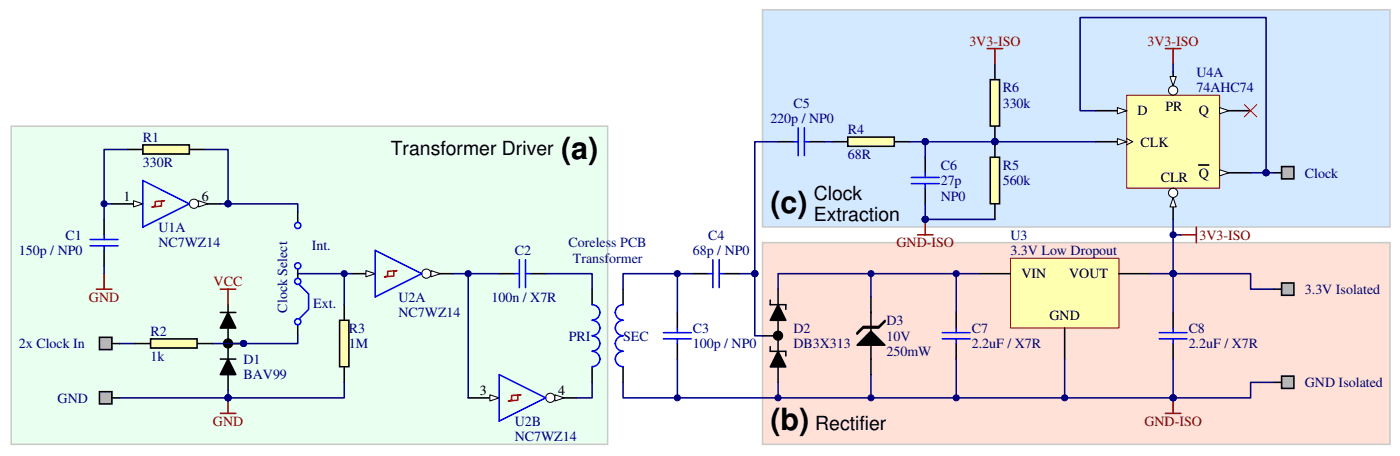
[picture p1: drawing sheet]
<svg xmlns="http://www.w3.org/2000/svg" width="379mm" height="123mm" viewBox="0 0 379 123" stroke-linecap="round" stroke-linejoin="round" font-family="sans-serif">
<path d="M3 34.1h161.5v85.9h-161.5z" fill-rule="evenodd" fill="#e9ffef"/>
<path d="M3 34.1h161.5v85.9h-161.5z" fill="none" stroke="#cacaca" stroke-width=".42"/>
<path d="M206.4 2.6h169.9v58.7h-169.9z" fill-rule="evenodd" fill="#d3e9ff"/>
<path d="M206.4 2.6h169.9v58.7h-169.9z" fill="none" stroke="#cacaca" stroke-width=".42"/>
<path d="M206.4 65.6h169.9v54.4h-169.9z" fill-rule="evenodd" fill="#ffe1d7"/>
<path d="M206.4 65.6h169.9v54.4h-169.9z" fill="none" stroke="#cacaca" stroke-width=".42"/>
<path d="M160.3 78.1v4.2M168.7 78.1v4.2M160.3 99.1v4.2M168.7 99.1v4.2M258.8 84.4v4.2M258.8 92.8v4.2" fill="none" stroke="#000" stroke-width=".42"/>
<path d="M160.3 82.3a2.08 2.08 0 0 1 2.1 2.1 2.11 2.11 0 0 1-2.1 2.1M160.3 86.5a2.07 2.07 0 0 1 2.1 2.1 2.11 2.11 0 0 1-2.1 2.1M160.3 90.7a2.08 2.08 0 0 1 2.1 2.1 2.11 2.11 0 0 1-2.1 2.1M160.3 94.9a2.08 2.08 0 0 1 2.1 2.1 2.09 2.09 0 0 1-2.1 2.1M168.7 94.9a2.08 2.08 0 0 0-2.1 2.1 2.09 2.09 0 0 0 2.1 2.1M168.7 90.7a2.08 2.08 0 0 0-2.1 2.1 2.11 2.11 0 0 0 2.1 2.1M168.7 86.5a2.07 2.07 0 0 0-2.1 2.1 2.11 2.11 0 0 0 2.1 2.1M168.7 82.3a2.08 2.08 0 0 0-2.1 2.1 2.11 2.11 0 0 0 2.1 2.1M255.1 91.5h7.5M255.1 89.9h7.5M258.8 88.6v1.3M258.8 91.5v1.3" fill="none" stroke="#00f" stroke-width=".42"/>
<path d="M258.8 73.9v10.5" fill="none" stroke="#000080" stroke-width=".42"/>
<circle cx="258.9" cy="73.9" r=".83" fill="#000080"/>
<circle cx="258.9" cy="73.9" r=".83" fill="none" stroke="#000080" stroke-width=".27"/>
<path d="M183.4 84.4v4.2M183.4 92.8v4.2" fill="none" stroke="#000" stroke-width=".42"/>
<path d="M179.6 89.9h7.5M179.6 91.5h7.5M183.4 88.6v1.3M183.4 91.5v1.3" fill="none" stroke="#00f" stroke-width=".42"/>
<path d="M273.5 69.8h29.4v18.8h-29.4z" fill="#ffffb0"/>
<path d="M273.5 69.8h29.4v18.8h-29.4z" fill="none" stroke="#800000" stroke-width=".27"/>
<path d="M265.1 73.9h8.4M302.9 73.9h8.4M288.2 88.6v8.4M317.6 84.4v4.2M317.6 92.8v4.2" fill="none" stroke="#000" stroke-width=".42"/>
<path d="M313.8 91.5h7.5M313.8 89.9h7.5M317.6 88.6v1.3M317.6 91.5v1.3" fill="none" stroke="#00f" stroke-width=".42"/>
<path d="M258.8 97v10.5" fill="none" stroke="#000080" stroke-width=".42"/>
<circle cx="258.9" cy="107.5" r=".83" fill="#000080"/>
<circle cx="258.9" cy="107.5" r=".83" fill="none" stroke="#000080" stroke-width=".27"/>
<path d="M183.4 73.9v10.5" fill="none" stroke="#000080" stroke-width=".42"/>
<circle cx="183.4" cy="73.9" r=".82" fill="#000080"/>
<circle cx="183.4" cy="73.9" r=".82" fill="none" stroke="#000080" stroke-width=".27"/>
<path d="M135.1 73.9h4.2M143.5 73.9h4.2M187.5 73.9h4.2M195.9 73.9h4.2M232 89.9l1.7-1.7h4.2l1.7-1.7v.4l-1.7 1.7h-4.2l-1.7 1.7zM235.8 89.5l3.8 3.7h-7.6zM235.8 80.2v21" fill="none" stroke="#000" stroke-width=".42"/>
<path d="M139.3 73.9h1.3M140.6 70.2v7.5M142.2 73.9h1.3M142.2 70.2v7.5M191.7 73.9h1.3M193 70.2v7.5M194.7 73.9h1.2M194.7 70.2v7.5" fill="none" stroke="#00f" stroke-width=".42"/>
<g fill="#000">
<path d="M235.8 89.5l3.8 3.7h-7.6z"/>
<path d="M232 89.9l1.7-1.7h4.2l1.7-1.7v.4l-1.7 1.7h-4.2l-1.7 1.7z" fill-rule="evenodd"/>
</g>
<path d="M235.8 101.2v6.3" fill="none" stroke="#000080" stroke-width=".42"/>
<circle cx="235.8" cy="107.5" r=".83" fill="#000080"/>
<circle cx="235.8" cy="107.5" r=".83" fill="none" stroke="#000080" stroke-width=".27"/>
<path d="M210.6 78.1v4.2M206.4 90.7h4.2M208.5 93.6v1.3h4.2v1.3M208.5 81.1v1.2h4.2v1.3M210.6 94.9l2.1 4.2h-4.2zM210.6 82.3l2.1 4.2h-4.2zM210.6 86.5v8.4M210.6 99.1v4.2" fill="none" stroke="#000" stroke-width=".42"/>
<g fill="#000">
<path d="M210.6 94.9l2.1 4.2h-4.2zM210.6 82.3l2.1 4.2h-4.2z"/>
<circle cx="210.6" cy="90.7" r="1.25"/>
</g>
<circle cx="210.6" cy="90.7" r="1.25" fill="none" stroke="#000" stroke-width=".27"/>
<path d="M183.4 97v10.5" fill="none" stroke="#000080" stroke-width=".42"/>
<circle cx="183.4" cy="107.5" r=".82" fill="#000080"/>
<circle cx="183.4" cy="107.5" r=".82" fill="none" stroke="#000080" stroke-width=".27"/>
<path d="M187.5 73.9h-18.8v4.2M210.6 103.3v4.2" fill="none" stroke="#000080" stroke-width=".42"/>
<circle cx="210.6" cy="107.5" r=".82" fill="#000080"/>
<circle cx="210.6" cy="107.5" r=".82" fill="none" stroke="#000080" stroke-width=".27"/>
<path d="M235.8 73.9v6.3" fill="none" stroke="#000080" stroke-width=".42"/>
<circle cx="235.8" cy="73.9" r=".83" fill="#000080"/>
<circle cx="235.8" cy="73.9" r=".83" fill="none" stroke="#000080" stroke-width=".27"/>
<path d="M95.3 73.9h6.3" fill="none" stroke="#000" stroke-width=".42"/>
<path d="M99 73.1l2.6 .8-2.6 .9z" fill="#fff"/>
<path d="M99 73.1l2.6 .8-2.6 .9z" fill="none" stroke="#000" stroke-width=".27"/>
<path d="M114.2 73.9h8.3" fill="none" stroke="#000" stroke-width=".42"/>
<circle cx="115.4" cy="73.9" r="1.24" fill="#fff"/>
<circle cx="115.4" cy="73.9" r="1.24" fill="none" stroke="#000" stroke-width=".27"/>
<path d="M116.7 73.1l2.5 .8-2.5 .9z" fill="#fff"/>
<path d="M116.7 73.1l2.5 .8-2.5 .9z" fill="none" stroke="#000" stroke-width=".27"/>
<path d="M101.6 67.6l12.6 6.3-12.6 6.3z" fill="none" stroke="#00f" stroke-width=".42"/>
<path d="M104.9 73.3l2.5-.2-.8 .2v1.3l-2.5 .2 .8-.2z" fill="none" stroke="#f00" stroke-width=".42"/>
<path d="M147.7 107.5h8.4" fill="none" stroke="#000" stroke-width=".42"/>
<circle cx="149" cy="107.5" r="1.24" fill="#fff"/>
<circle cx="149" cy="107.5" r="1.24" fill="none" stroke="#000" stroke-width=".27"/>
<path d="M150.2 106.7l2.5 .8-2.5 .8z" fill="#fff"/>
<path d="M150.2 106.7l2.5 .8-2.5 .8z" fill="none" stroke="#000" stroke-width=".27"/>
<path d="M126.7 107.5h8.4" fill="none" stroke="#000" stroke-width=".42"/>
<path d="M132.6 106.7l2.5 .8-2.5 .8z" fill="#fff"/>
<path d="M132.6 106.7l2.5 .8-2.5 .8z" fill="none" stroke="#000" stroke-width=".27"/>
<path d="M135.1 101.2l12.6 6.3-12.6 6.3z" fill="none" stroke="#00f" stroke-width=".42"/>
<path d="M138.5 106.8l2.5-.1-.8 .1v1.3l-2.6 .2 .9-.2z" fill="none" stroke="#f00" stroke-width=".42"/>
<path d="M122.5 73.9h12.6M147.7 73.9h12.6v4.2" fill="none" stroke="#000080" stroke-width=".42"/>
<path d="M30.3 55.1h8.4" fill="none" stroke="#000" stroke-width=".42"/>
<path d="M36.1 54.2l2.6 .9-2.6 .8z" fill="#fff"/>
<path d="M36.1 54.2l2.6 .9-2.6 .8z" fill="none" stroke="#000" stroke-width=".27"/>
<path d="M51.3 55.1h8.3" fill="none" stroke="#000" stroke-width=".42"/>
<circle cx="52.5" cy="55" r="1.25" fill="#fff"/>
<circle cx="52.5" cy="55" r="1.25" fill="none" stroke="#000" stroke-width=".27"/>
<path d="M53.8 54.2l2.5 .9-2.5 .8z" fill="#fff"/>
<path d="M53.8 54.2l2.5 .9-2.5 .8z" fill="none" stroke="#000" stroke-width=".27"/>
<path d="M38.7 48.8l12.6 6.3-12.6 6.3zM24.4 66.4h7.6M24.4 64.7h7.6M28.2 63.5v1.2M28.2 66.4v1.2" fill="none" stroke="#00f" stroke-width=".42"/>
<path d="M42 54.4l2.5-.2-.8 .2v1.3l-2.5 .2 .8-.2z" fill="none" stroke="#f00" stroke-width=".42"/>
<path d="M28.2 59.3v4.2M34.5 40.4h4.2M51.3 40.4h4.1M28.2 67.6v4.2" fill="none" stroke="#000" stroke-width=".42"/>
<path d="M38.7 39.1h12.6v2.5h-12.6z" fill-rule="evenodd" fill="#ffffb0"/>
<path d="M38.7 39.1h12.6v2.5h-12.6z" fill="none" stroke="#000" stroke-width=".42"/>
<path d="M26.1 78.1h4.2M28.2 73.9v4.2" fill="none" stroke="#800000" stroke-width=".42"/>
<path d="M28.2 71.8v2.1M160.3 103.3v4.2h-4.2" fill="none" stroke="#000080" stroke-width=".42"/>
<path d="M346.9 76.5h3.4v3.3h-3.4z" fill-rule="evenodd" fill="#b7b7b7"/>
<path d="M344.8 78.1h2.1M346.9 76.5h3.4v3.3h-3.4z" fill="none" stroke="#000" stroke-width=".42"/>
<path d="M265.1 73.9h-54.5v4.2" fill="none" stroke="#000080" stroke-width=".42"/>
<path d="M346.9 101.6h3.4v3.3h-3.4z" fill-rule="evenodd" fill="#b7b7b7"/>
<path d="M344.8 103.3h2.1M346.9 101.6h3.4v3.3h-3.4z" fill="none" stroke="#000" stroke-width=".42"/>
<path d="M317.6 97v10.5" fill="none" stroke="#000080" stroke-width=".42"/>
<circle cx="317.6" cy="107.5" r=".83" fill="#000080"/>
<circle cx="317.6" cy="107.5" r=".83" fill="none" stroke="#000080" stroke-width=".27"/>
<path d="M126.7 73.9v33.6" fill="none" stroke="#000080" stroke-width=".42"/>
<circle cx="126.7" cy="73.9" r=".83" fill="#000080"/>
<circle cx="126.7" cy="73.9" r=".83" fill="none" stroke="#000080" stroke-width=".27"/>
<path d="M288.2 97v10.5" fill="none" stroke="#000080" stroke-width=".42"/>
<circle cx="288.2" cy="107.5" r=".83" fill="#000080"/>
<circle cx="288.2" cy="107.5" r=".83" fill="none" stroke="#000080" stroke-width=".27"/>
<path d="M168.7 103.3v4.2h148.9" fill="none" stroke="#000080" stroke-width=".42"/>
<circle cx="317.6" cy="107.5" r=".83" fill="#000080"/>
<circle cx="317.6" cy="107.5" r=".83" fill="none" stroke="#000080" stroke-width=".27"/>
<path d="M317.6 73.9v10.5" fill="none" stroke="#000080" stroke-width=".42"/>
<circle cx="317.6" cy="73.9" r=".83" fill="#000080"/>
<circle cx="317.6" cy="73.9" r=".83" fill="none" stroke="#000080" stroke-width=".27"/>
<path d="M311.3 73.9h6.3" fill="none" stroke="#000080" stroke-width=".42"/>
<circle cx="317.6" cy="73.9" r=".83" fill="#000080"/>
<circle cx="317.6" cy="73.9" r=".83" fill="none" stroke="#000080" stroke-width=".27"/>
<path d="M28.2 55.1h2.1" fill="none" stroke="#000080" stroke-width=".42"/>
<circle cx="28.2" cy="55.1" r=".83" fill="#000080"/>
<circle cx="28.2" cy="55.1" r=".83" fill="none" stroke="#000080" stroke-width=".27"/>
<path d="M80.6 57.2v2.9M80.6 72.7v2.5M80.6 87.8v2.9" fill="none" stroke="#000" stroke-width=".42"/>
<circle cx="80.6" cy="73.9" r=".21" fill="#000"/>
<g fill="none" stroke="#00f" stroke-width=".42">
<path d="M81 76.9l2.5 2.5v4.2l-2.5 2.5"/>
<circle cx="80.6" cy="60.9" r=".83"/>
<circle cx="80.6" cy="71.8" r=".83"/>
<circle cx="80.6" cy="76" r=".83"/>
<circle cx="80.6" cy="86.9" r=".83"/>
</g>
<path d="M59.6 55.1h2.1" fill="none" stroke="#000080" stroke-width=".42"/>
<circle cx="61.7" cy="55.1" r=".83" fill="#000080"/>
<circle cx="61.7" cy="55.1" r=".83" fill="none" stroke="#000080" stroke-width=".27"/>
<path d="M61.7 55.1h18.9v2.1" fill="none" stroke="#000080" stroke-width=".42"/>
<circle cx="61.7" cy="55.1" r=".83" fill="#000080"/>
<circle cx="61.7" cy="55.1" r=".83" fill="none" stroke="#000080" stroke-width=".27"/>
<path d="M26.9 91.1h3.4v3.3h-3.4z" fill-rule="evenodd" fill="#b7b7b7"/>
<path d="M26.9 91.1h3.4v3.3h-3.4zM30.3 92.8h2.1" fill="none" stroke="#000" stroke-width=".42"/>
<path d="M26.9 105.8h3.4v3.3h-3.4z" fill-rule="evenodd" fill="#b7b7b7"/>
<path d="M59.6 97h4.2M59.6 84.4h4.2M61.7 97l2.1 4.2h-4.2zM61.7 84.4l2.1 4.2h-4.2zM61.7 82.3v2.1M61.7 88.6v8.4M61.7 92.8h4.2M26.9 105.8h3.4v3.3h-3.4zM30.3 107.5h2.1M61.7 101.2v4.2" fill="none" stroke="#000" stroke-width=".42"/>
<path d="M61.7 84.4l2.1 4.2h-4.2zM61.7 97l2.1 4.2h-4.2z" fill="#000"/>
<circle cx="65.9" cy="92.8" r=".83" fill="#000080"/>
<circle cx="65.9" cy="92.8" r=".83" fill="none" stroke="#000080" stroke-width=".27"/>
<circle cx="61.7" cy="92.8" r="1.25" fill="#000"/>
<circle cx="61.7" cy="92.8" r="1.25" fill="none" stroke="#000" stroke-width=".27"/>
<circle cx="65.9" cy="92.8" r=".83" fill="#000080"/>
<circle cx="65.9" cy="92.8" r=".83" fill="none" stroke="#000080" stroke-width=".27"/>
<path d="M59.6 78.1h4.2M61.7 78.1v4.2" fill="none" stroke="#800000" stroke-width=".42"/>
<path d="M32.4 92.8h4.2M80.6 90.7v2.1h-23.1" fill="none" stroke="#000080" stroke-width=".42"/>
<path d="M36.6 92.8h4.2M53.3 92.8h4.2" fill="none" stroke="#000" stroke-width=".42"/>
<path d="M40.8 91.5h12.5v2.5h-12.5z" fill-rule="evenodd" fill="#ffffb0"/>
<path d="M210.6 38.3h4.2M219 38.3h4.2M40.8 91.5h12.5v2.5h-12.5z" fill="none" stroke="#000" stroke-width=".42"/>
<path d="M210.6 38.3h-6.3v35.6M34.5 40.4h-6.3v18.9" fill="none" stroke="#000080" stroke-width=".42"/>
<path d="M214.8 38.3h1.3M216.1 34.5v7.6M217.7 38.3h1.3M217.7 34.5v7.6" fill="none" stroke="#00f" stroke-width=".42"/>
<circle cx="204.3" cy="73.9" r=".83" fill="#000080"/>
<circle cx="204.3" cy="73.9" r=".83" fill="none" stroke="#000080" stroke-width=".27"/>
<path d="M225.3 38.3h4.2M242.1 38.3h4.2" fill="none" stroke="#000" stroke-width=".42"/>
<path d="M229.5 37h12.6v2.5h-12.6z" fill-rule="evenodd" fill="#ffffb0"/>
<path d="M229.5 37h12.6v2.5h-12.6zM250.5 42.5v4.2M250.5 50.9v4.2" fill="none" stroke="#000" stroke-width=".42"/>
<path d="M246.7 47.9h7.5M246.7 49.6h7.5M250.5 46.7v1.2M250.5 49.6v1.3" fill="none" stroke="#00f" stroke-width=".42"/>
<path d="M59.6 111.7h4.2M61.7 107.5v4.2" fill="none" stroke="#800000" stroke-width=".42"/>
<circle cx="61.7" cy="107.5" r=".82" fill="#000080"/>
<circle cx="61.7" cy="107.5" r=".82" fill="none" stroke="#000080" stroke-width=".27"/>
<path d="M32.4 107.5h29.3" fill="none" stroke="#000080" stroke-width=".42"/>
<circle cx="61.7" cy="107.5" r=".82" fill="#000080"/>
<circle cx="61.7" cy="107.5" r=".82" fill="none" stroke="#000080" stroke-width=".27"/>
<path d="M61.7 105.4v2.1" fill="none" stroke="#000080" stroke-width=".42"/>
<circle cx="61.7" cy="107.5" r=".82" fill="#000080"/>
<circle cx="61.7" cy="107.5" r=".82" fill="none" stroke="#000080" stroke-width=".27"/>
<path d="M315.5 111.7h4.1M317.6 107.5v4.2" fill="none" stroke="#800000" stroke-width=".42"/>
<circle cx="317.6" cy="107.5" r=".83" fill="#000080"/>
<circle cx="317.6" cy="107.5" r=".83" fill="none" stroke="#000080" stroke-width=".27"/>
<path d="M204.3 73.9v16.8h2.1" fill="none" stroke="#000080" stroke-width=".42"/>
<circle cx="204.3" cy="73.9" r=".83" fill="#000080"/>
<circle cx="204.3" cy="73.9" r=".83" fill="none" stroke="#000080" stroke-width=".27"/>
<path d="M200.1 73.9h4.2" fill="none" stroke="#000080" stroke-width=".42"/>
<circle cx="204.3" cy="73.9" r=".83" fill="#000080"/>
<circle cx="204.3" cy="73.9" r=".83" fill="none" stroke="#000080" stroke-width=".27"/>
<path d="M55.4 40.4h6.3v14.7" fill="none" stroke="#000080" stroke-width=".42"/>
<circle cx="61.7" cy="55.1" r=".83" fill="#000080"/>
<circle cx="61.7" cy="55.1" r=".83" fill="none" stroke="#000080" stroke-width=".27"/>
<path d="M250.5 59.3v4.2M248.4 63.5h4.1" fill="none" stroke="#800000" stroke-width=".42"/>
<circle cx="250.5" cy="59.2" r=".83" fill="#000080"/>
<circle cx="250.5" cy="59.2" r=".83" fill="none" stroke="#000080" stroke-width=".27"/>
<path d="M223.2 38.3h2.1" fill="none" stroke="#000080" stroke-width=".42"/>
<path d="M269.3 38.3v4.2" fill="none" stroke="#000" stroke-width=".42"/>
<circle cx="269.3" cy="38.3" r=".83" fill="#000080"/>
<circle cx="269.3" cy="38.3" r=".83" fill="none" stroke="#000080" stroke-width=".27"/>
<path d="M269.3 55.1v4.2" fill="none" stroke="#000" stroke-width=".42"/>
<path d="M268.1 42.5h2.5v12.5h-2.5z" fill-rule="evenodd" fill="#ffffb0"/>
<path d="M268.1 42.5h2.5v12.5h-2.5z" fill="none" stroke="#000" stroke-width=".42"/>
<circle cx="269.3" cy="38.3" r=".83" fill="#000080"/>
<circle cx="269.3" cy="38.3" r=".83" fill="none" stroke="#000080" stroke-width=".27"/>
<path d="M269.3 17.3v4.2M269.3 34.1v4.2" fill="none" stroke="#000" stroke-width=".42"/>
<circle cx="269.3" cy="38.3" r=".83" fill="#000080"/>
<circle cx="269.3" cy="38.3" r=".83" fill="none" stroke="#000080" stroke-width=".27"/>
<path d="M268.1 21.5h2.5v12.6h-2.5z" fill-rule="evenodd" fill="#ffffb0"/>
<path d="M268.1 21.5h2.5v12.6h-2.5z" fill="none" stroke="#000" stroke-width=".42"/>
<circle cx="269.3" cy="38.3" r=".83" fill="#000080"/>
<circle cx="269.3" cy="38.3" r=".83" fill="none" stroke="#000080" stroke-width=".27"/>
<path d="M250.5 38.3v4.2" fill="none" stroke="#000080" stroke-width=".42"/>
<circle cx="250.5" cy="38.3" r=".83" fill="#000080"/>
<circle cx="250.5" cy="38.3" r=".83" fill="none" stroke="#000080" stroke-width=".27"/>
<path d="M250.5 38.3h18.8" fill="none" stroke="#000080" stroke-width=".42"/>
<circle cx="250.5" cy="38.3" r=".83" fill="#000080"/>
<circle cx="250.5" cy="38.3" r=".83" fill="none" stroke="#000080" stroke-width=".27"/>
<circle cx="269.3" cy="38.3" r=".83" fill="#000080"/>
<circle cx="269.3" cy="38.3" r=".83" fill="none" stroke="#000080" stroke-width=".27"/>
<path d="M267.2 13.1h4.2M269.3 13.1v4.2M319.6 63.5h4.2M323.8 61.4v4.2" fill="none" stroke="#800000" stroke-width=".42"/>
<path d="M305 25.8h25.1v25h-25.1z" fill="#ffffb0"/>
<path d="M305 25.7h25.1v25.1h-25.1z" fill="none" stroke="#800000" stroke-width=".27"/>
<path d="M317.6 19.4v6.3" fill="none" stroke="#000" stroke-width=".42"/>
<circle cx="317.6" cy="24.4" r="1.24" fill="#fff"/>
<circle cx="317.6" cy="24.4" r="1.24" fill="none" stroke="#000" stroke-width=".27"/>
<path d="M316.7 20.7h1.7l-.8 2.5z" fill="#fff"/>
<path d="M305 37.4l1.7 .9-1.7 .8M316.7 20.7h1.7l-.8 2.5z" fill="none" stroke="#000" stroke-width=".27"/>
<path d="M296.6 38.3h8.4" fill="none" stroke="#000" stroke-width=".42"/>
<path d="M302.5 37.4l2.5 .9-2.5 .8z" fill="#fff"/>
<path d="M302.5 37.4l2.5 .9-2.5 .8z" fill="none" stroke="#000" stroke-width=".27"/>
<path d="M296.6 29.9h8.4" fill="none" stroke="#000" stroke-width=".42"/>
<path d="M302.5 29.1l2.5 .8-2.5 .9z" fill="#fff"/>
<path d="M302.5 29.1l2.5 .8-2.5 .9z" fill="none" stroke="#000" stroke-width=".27"/>
<path d="M317.6 50.9v8.4" fill="none" stroke="#000" stroke-width=".42"/>
<circle cx="317.6" cy="52.1" r="1.24" fill="#fff"/>
<circle cx="317.6" cy="52.1" r="1.24" fill="none" stroke="#000" stroke-width=".27"/>
<path d="M317.6 53.4l.8 2.5h-1.7z" fill="#fff"/>
<path d="M317.6 53.4l.8 2.5h-1.7z" fill="none" stroke="#000" stroke-width=".27"/>
<path d="M330.1 29.9h8.4" fill="none" stroke="#000" stroke-width=".42"/>
<path d="M330.1 29.1l2.5 .8-2.5 .9z" fill="#fff"/>
<path d="M330.1 29.1l2.5 .8-2.5 .9z" fill="none" stroke="#000" stroke-width=".27"/>
<path d="M330.1 46.7h8.4" fill="none" stroke="#000" stroke-width=".42"/>
<path d="M330.1 45.8l2.5 .9-2.5 .8z" fill="#fff"/>
<path d="M330.1 45.8l2.5 .9-2.5 .8z" fill="none" stroke="#000" stroke-width=".27"/>
<path d="M324.5 44.6h2.7" fill="none" stroke="#000" stroke-width=".42"/>
<path d="M317.6 59.3v14.6" fill="none" stroke="#000080" stroke-width=".42"/>
<circle cx="317.6" cy="73.9" r=".83" fill="#000080"/>
<circle cx="317.6" cy="73.9" r=".83" fill="none" stroke="#000080" stroke-width=".27"/>
<path d="M269.3 38.3h27.3" fill="none" stroke="#000080" stroke-width=".42"/>
<circle cx="269.3" cy="38.3" r=".83" fill="#000080"/>
<circle cx="269.3" cy="38.3" r=".83" fill="none" stroke="#000080" stroke-width=".27"/>
<path d="M315.5 13.1h4.1M317.6 13.1v4.2" fill="none" stroke="#800000" stroke-width=".42"/>
<path d="M336.8 28.2l3.4 3.4M340.2 28.2l-3.4 3.4" fill="none" stroke="#f00" stroke-width=".27"/>
<path d="M246.3 38.3h4.2" fill="none" stroke="#000080" stroke-width=".42"/>
<circle cx="250.5" cy="38.3" r=".83" fill="#000080"/>
<circle cx="250.5" cy="38.3" r=".83" fill="none" stroke="#000080" stroke-width=".27"/>
<path d="M250.5 59.3h18.8" fill="none" stroke="#000080" stroke-width=".42"/>
<circle cx="250.5" cy="59.2" r=".83" fill="#000080"/>
<circle cx="250.5" cy="59.2" r=".83" fill="none" stroke="#000080" stroke-width=".27"/>
<path d="M250.5 55.1v4.2" fill="none" stroke="#000080" stroke-width=".42"/>
<circle cx="250.5" cy="59.2" r=".83" fill="#000080"/>
<circle cx="250.5" cy="59.2" r=".83" fill="none" stroke="#000080" stroke-width=".27"/>
<path d="M317.6 17.3v2.1" fill="none" stroke="#000080" stroke-width=".42"/>
<path d="M346.9 45h3.4v3.3h-3.4z" fill-rule="evenodd" fill="#b7b7b7"/>
<path d="M344.8 46.7h2.1M346.9 45h3.4v3.3h-3.4z" fill="none" stroke="#000" stroke-width=".42"/>
<path d="M342.7 46.7h2.1" fill="none" stroke="#000080" stroke-width=".42"/>
<circle cx="342.7" cy="46.7" r=".83" fill="#000080"/>
<circle cx="342.7" cy="46.7" r=".83" fill="none" stroke="#000080" stroke-width=".27"/>
<path d="M296.6 29.9h-4.2v-25.2h50.3v42" fill="none" stroke="#000080" stroke-width=".42"/>
<circle cx="342.7" cy="46.7" r=".83" fill="#000080"/>
<circle cx="342.7" cy="46.7" r=".83" fill="none" stroke="#000080" stroke-width=".27"/>
<path d="M338.5 46.7h4.2" fill="none" stroke="#000080" stroke-width=".42"/>
<circle cx="342.7" cy="46.7" r=".83" fill="#000080"/>
<circle cx="342.7" cy="46.7" r=".83" fill="none" stroke="#000080" stroke-width=".27"/>
<path d="M317.6 73.9h20.9v4.2h6.3" fill="none" stroke="#000080" stroke-width=".42"/>
<circle cx="317.6" cy="73.9" r=".83" fill="#000080"/>
<circle cx="317.6" cy="73.9" r=".83" fill="none" stroke="#000080" stroke-width=".27"/>
<path d="M344.8 103.3h-6.3v4.2h-20.9" fill="none" stroke="#000080" stroke-width=".42"/>
<circle cx="317.6" cy="107.5" r=".83" fill="#000080"/>
<circle cx="317.6" cy="107.5" r=".83" fill="none" stroke="#000080" stroke-width=".27"/>
<path d="M317.6 63.5h2" fill="none" stroke="#000080" stroke-width=".42"/>
<circle cx="317.6" cy="63.4" r=".83" fill="#000080"/>
<circle cx="317.6" cy="63.4" r=".83" fill="none" stroke="#000080" stroke-width=".27"/>
<path d="M93.2 82.3v4.2M93.2 99.1v4.2" fill="none" stroke="#000" stroke-width=".42"/>
<path d="M91.9 86.5h2.5v12.6h-2.5z" fill-rule="evenodd" fill="#ffffb0"/>
<path d="M91.9 86.5h2.5v12.6h-2.5z" fill="none" stroke="#000" stroke-width=".42"/>
<path d="M80.6 73.9h14.7M93.2 103.3v4.2h-31.5" fill="none" stroke="#000080" stroke-width=".42"/>
<circle cx="61.7" cy="107.5" r=".82" fill="#000080"/>
<circle cx="61.7" cy="107.5" r=".82" fill="none" stroke="#000080" stroke-width=".27"/>
<path d="M93.2 73.9v8.4" fill="none" stroke="#000080" stroke-width=".42"/>
<circle cx="93.2" cy="73.9" r=".82" fill="#000080"/>
<circle cx="93.2" cy="73.9" r=".82" fill="none" stroke="#000080" stroke-width=".27"/>
<g font-size="8.3">
<text x="151.9" y="42.8">(a)</text>
<text x="208.5" y="57.5">(c)</text>
<text x="208.5" y="116.2">(b)</text>
</g>
<g font-size="5.2">
<text x="105.8" y="41.8">Transformer Driver</text>
<text x="220.3" y="54">Clock</text>
<text x="220.3" y="59.8">Extraction</text>
<text x="220.7" y="116">Rectifier</text>
</g>
<g font-size="3.8" fill="#800000">
<text x="262.4" y="12.3">3V3-ISO</text>
<text x="310.6" y="12.3">3V3-ISO</text>
<text x="324.7" y="64.7">3V3-ISO</text>
<text x="242.7" y="66.8">GND-ISO</text>
<text x="57.8" y="77.3">VCC</text>
<text x="24.1" y="81.5">GND</text>
<text x="57.6" y="115.1">GND</text>
<text x="309.8" y="115.1">GND-ISO</text>
</g>
<g font-size="3.8" fill="#000080">
<text x="323.9" y="20.7">U4A</text>
<text x="214.8" y="29.1">C5</text>
<text x="271.4" y="24.9">R6</text>
<text x="271.4" y="29.1">330k</text>
<text x="323.9" y="24.9">74AHC74</text>
<text x="208.5" y="33.3">220p / NP0</text>
<text x="38.7" y="38.3">R1</text>
<text x="229.5" y="36.2">R4</text>
<text x="38.7" y="45">330R</text>
<text x="229.5" y="42.9">68R</text>
<text x="254.6" y="45.9">C6</text>
<text x="271.4" y="45.9">R5</text>
<text x="353.2" y="48">Clock</text>
<text x="254.6" y="50.1">27p</text>
<text x="271.4" y="50.1">560k</text>
<text x="254.6" y="54.3">NP0</text>
<text x="17.7" y="64.7">C1</text>
<text x="42.9" y="62.7">U1A</text>
<text x="191.7" y="64.7">C4</text>
<text x="273.5" y="64.7">U3</text>
<text x="5.1" y="68.9">150p / NP0</text>
<text x="42.9" y="66.8">NC7WZ14</text>
<text x="84.4" y="67.7">Int.</text>
<text x="139.3" y="68.9">C2</text>
<text x="187.5" y="68.9">68p / NP0</text>
<text x="273.5" y="68.9">3.3V Low Dropout</text>
<text x="84.8" y="83.2">Ext.</text>
<text x="107.9" y="81.5">U2A</text>
<text x="133" y="81.5">100n / X7R</text>
<text x="353.2" y="79.4">3.3V Isolated</text>
<text x="77.7" y="84.4" transform="rotate(-90 77.7 84.4)">Clock Select</text>
<text x="94.5" y="89.9">R3</text>
<text x="107.9" y="85.7">NC7WZ14</text>
<text x="187.5" y="89.9">C3</text>
<text x="214.8" y="89.9">D2</text>
<text x="240" y="87.8">D3</text>
<text x="263" y="89.9">C7</text>
<text x="321.8" y="89.9">C8</text>
<text x="5.1" y="94.1">2x Clock In</text>
<text x="40.8" y="90.7">R2</text>
<text x="94.5" y="94.1">1M</text>
<text x="154" y="92">PRI</text>
<text x="168.7" y="92">SEC</text>
<text x="187.5" y="94.1">100p / NP0</text>
<text x="214.8" y="94.1">DB3X313</text>
<text x="240" y="92">10V</text>
<text x="263" y="94.1">2.2uF / X7R</text>
<text x="321.8" y="94.1">2.2uF / X7R</text>
<text x="40.8" y="97.5">1k</text>
<text x="65.9" y="98.3">D1</text>
<text x="240" y="96.2">250mW</text>
<text x="65.9" y="102.5">BAV99</text>
<text x="353.2" y="104.6">GND Isolated</text>
<text x="15.6" y="108.8">GND</text>
<text x="139.3" y="115.1">U2B</text>
<text x="139.3" y="119.3">NC7WZ14</text>
</g>
<g font-size="3.8">
<text x="315.5" y="29.9">PR</text>
<text x="307.9" y="31.2">D</text>
<text x="324.5" y="31.2">Q</text>
<text x="308.7" y="39.6">CLK</text>
<text x="324.5" y="48">Q</text>
<text x="314.2" y="49.2">CLR</text>
<text x="33.4" y="54.3">1</text>
<text x="54.6" y="54.3">6</text>
<text x="276.5" y="75.2">VIN</text>
<text x="289.4" y="75.2">VOUT</text>
<text x="284.1" y="86.6">GND</text>
<text x="129.9" y="106.7">3</text>
<text x="151.1" y="106.7">4</text>
</g>
<g font-size="3.8" fill="#11037f">
<text x="153.9" y="66.8">Coreless PCB</text>
<text x="155.1" y="71">Transformer</text>
</g>
</svg>
